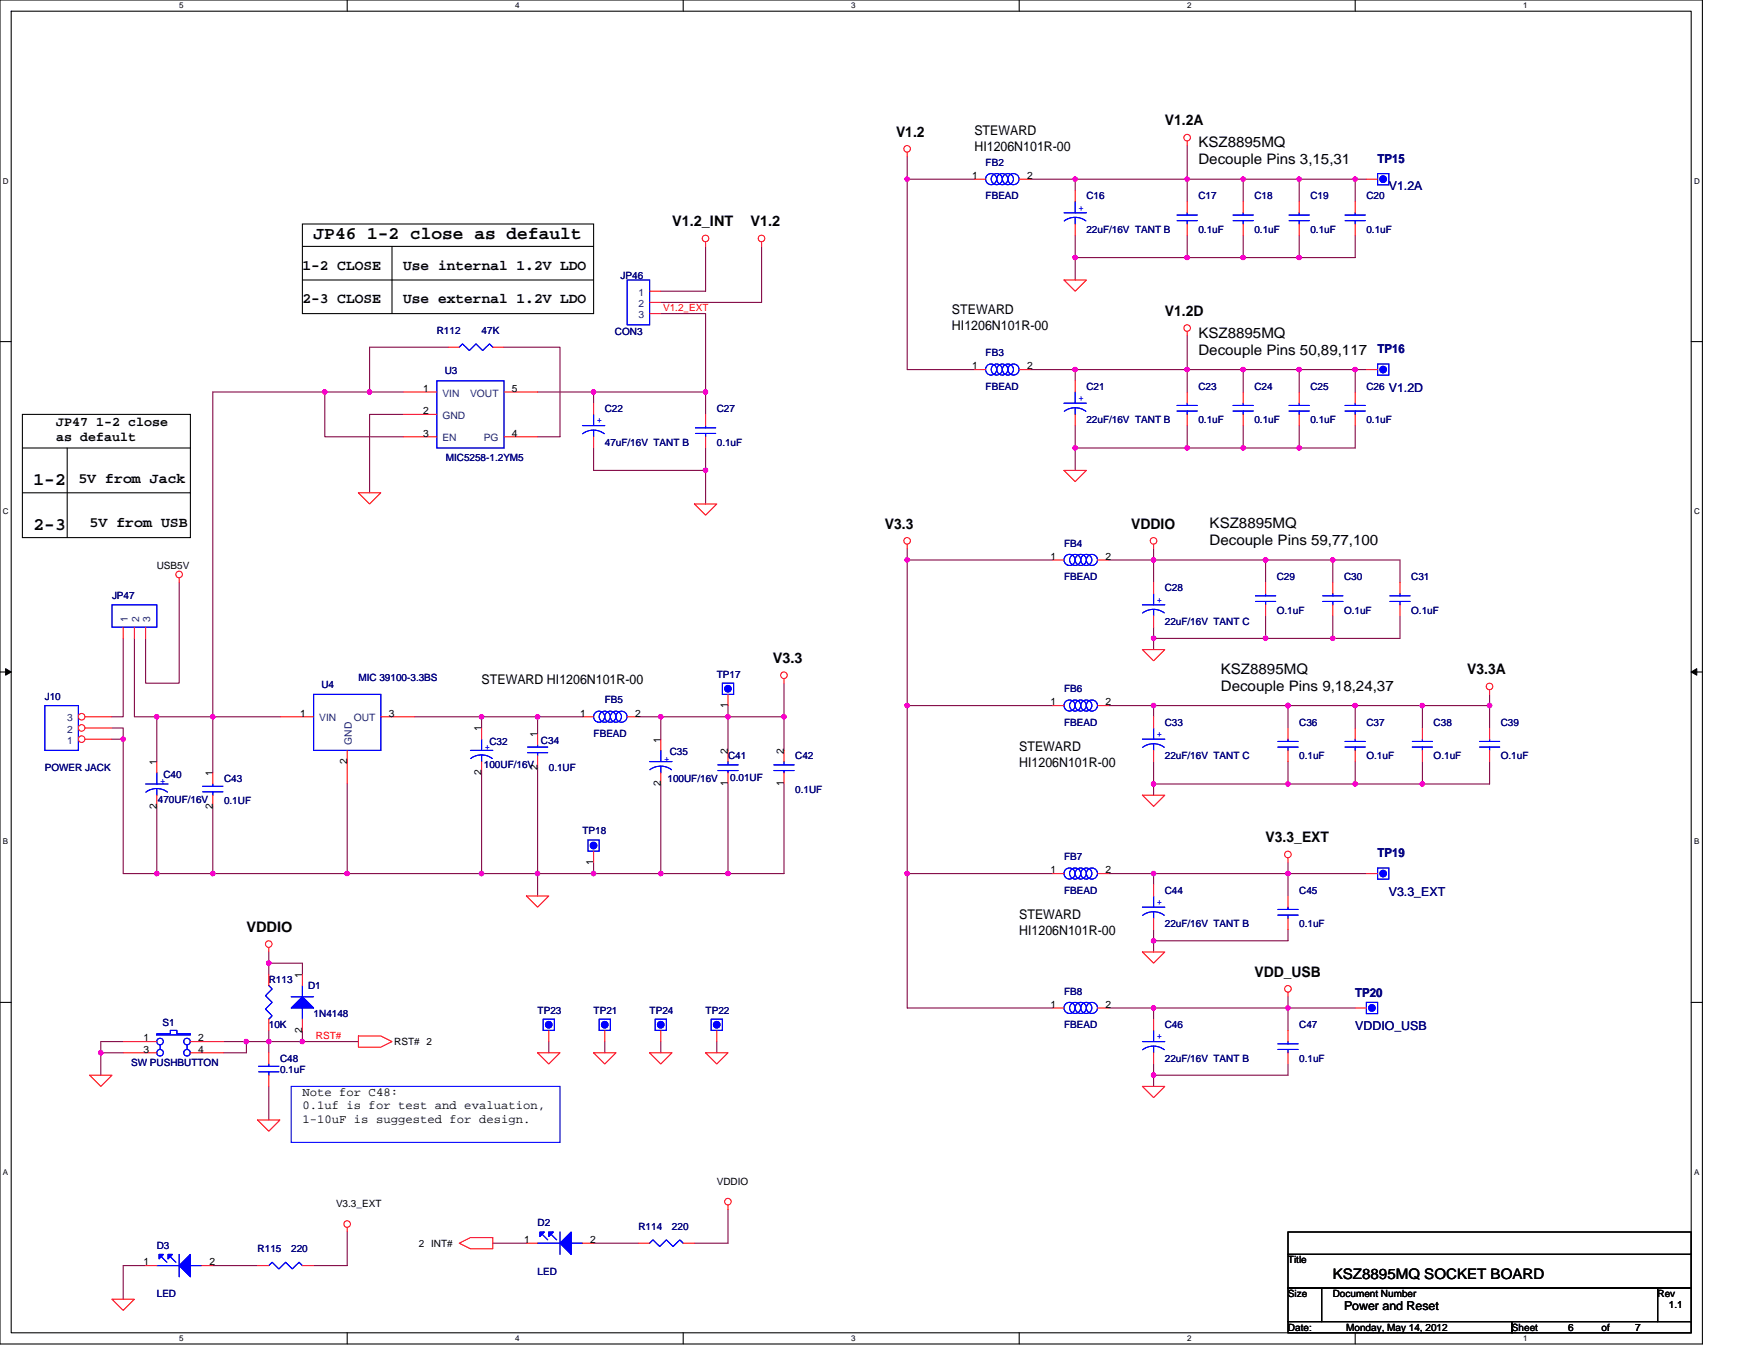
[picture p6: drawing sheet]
<svg xmlns="http://www.w3.org/2000/svg" width="279mm" height="216mm" viewBox="0 0 279 216" stroke-linecap="round" stroke-linejoin="round" font-family="sans-serif">
<path d="M0 0h270.3v213.4h-270.3zM1.8 1.8h266.7v209.8h-266.7z" fill="none" stroke="#000" stroke-width=".17"/>
<g fill="#fff">
<path d="M28.4 .2h.7v1.4h-.7z"/>
<path d="M28.4 211.8h.7v1.4h-.7z"/>
</g>
<path d="M55.1 0v1.8M55.1 211.6v1.8" fill="none" stroke="#000" stroke-width=".17"/>
<g fill="#fff">
<path d="M81.8 .2h.7v1.4h-.7z"/>
<path d="M81.8 211.8h.7v1.4h-.7z"/>
</g>
<path d="M108.5 0v1.8M108.5 211.6v1.8" fill="none" stroke="#000" stroke-width=".17"/>
<g fill="#fff">
<path d="M135.1 .2h.7v1.4h-.7z"/>
<path d="M135.1 211.8h.7v1.4h-.7z"/>
</g>
<path d="M161.8 0v1.8M161.8 211.6v1.8" fill="none" stroke="#000" stroke-width=".17"/>
<g fill="#fff">
<path d="M188.5 .2h.7v1.4h-.7z"/>
<path d="M188.5 211.8h.7v1.4h-.7z"/>
</g>
<path d="M215.1 0v1.8M215.1 211.6v1.8" fill="none" stroke="#000" stroke-width=".17"/>
<g fill="#fff">
<path d="M241.8 .2h.7v1.4h-.7z"/>
<path d="M241.8 211.8h.7v1.4h-.7z"/>
<path d="M.4 28h1v1.4h-1z"/>
<path d="M268.9 28h.9v1.4h-.9z"/>
<path d="M.4 80.5h1v1.4h-1z"/>
<path d="M268.9 80.5h.9v1.4h-.9z"/>
</g>
<path d="M0 54.2h1.8M268.5 54.2h1.8" fill="none" stroke="#000" stroke-width=".17"/>
<g fill="#fff">
<path d="M.4 132.9h.9v1.4h-.9z"/>
<path d="M268.9 132.9h.9v1.4h-.9z"/>
</g>
<path d="M0 106.7h1.8M268.5 106.7h1.8" fill="none" stroke="#000" stroke-width=".17"/>
<path d="M.9 106.2l.9 .5-.9 .5zM268.5 106.7l.9-.5v1z" fill="#000" stroke="#000" stroke-width=".16"/>
<g fill="#fff">
<path d="M.4 185.4h.9v1.4h-.9z"/>
<path d="M268.9 185.4h.9v1.4h-.9z"/>
</g>
<g fill="none" stroke="#000" stroke-width=".17">
<path d="M48 35.6h46.2v14.2h-46.2zM48 39.1h46.2M62.2 39.1v10.7M48 44.4h46.2M3.6 71.1h26.6M3.6 78.2h26.6M3.6 65.8h26.6v19.5h-26.6zM10.7 71.1v14.2M0 159.1h1.8M268.5 159.1h1.8M204.5 195.6h64v3.5h-64zM204.5 199.1h64v5.4h-64z"/>
<path d="M204.5 204.5h5.3v5.3h-5.3zM204.5 209.8h35.5v1.8h-35.5zM209.8 204.5h53.3v5.3h-53.3zM240 209.8h28.5v1.8h-28.5zM263.1 204.5h5.4v5.3h-5.4z"/>
</g>
<g fill="none" stroke="#800040" stroke-width=".17">
<path d="M112 39.1v7.1h-7.1M120.9 39.1v8.9h-16M144 24.9v3.5M144 28.4v30.3h10.7M144 28.4h10.7M163.6 28.4h7.1M170.7 28.4h17.8M170.7 37.3v3.6M170.7 28.4v1.8M188.5 23.1v5.3M188.5 37.3v3.6M188.5 28.4v3.6"/>
<path d="M188.5 28.4h8.9v3.6M197.4 37.3v3.6M197.4 28.4h8.8v3.6M206.2 37.3v3.6M206.2 28.4h8.9M215.1 28.4v3.6M215.1 28.4h1.8M215.1 37.3v3.6h-8.9M71.1 55.1h-12.4v7.1M80 55.1h8.9v14.2h-3.6M104.9 49.8h7.1v12.4M163.6 58.7h7.1"/>
<path d="M170.7 58.7h17.8M170.7 40.9h17.8M170.7 40.9v3.5M170.7 58.7v1.8M188.5 53.3v5.4M188.5 58.7v3.5M188.5 40.9h8.9M188.5 58.7h8.9M197.4 58.7v3.5M197.4 40.9h8.8M197.4 58.7h8.8M206.2 58.7v3.5"/>
<path d="M206.2 58.7h8.9M215.1 58.7h1.8M215.1 58.7v3.5M51.6 62.2v7.1h12.4M51.6 62.2h-17.8v51.6M51.6 62.2h7.1M58.7 62.2h5.3M64 65.8h-5.3v12.4M85.3 62.2h8.9v1.8M94.2 62.2h17.8v3.6M94.2 71.1v3.6h17.8M112 74.7v5.3"/>
<path d="M112 71.1v3.6M170.7 71.1h17.8M170.7 71.1v3.6M170.7 67.6v3.5M188.5 67.6v3.5M188.5 71.1h8.9M197.4 71.1h8.8M197.4 67.6v3.5M206.2 67.6v3.5M215.1 67.6v3.5h-8.9M28.4 92.5v16h-5.3v-7.2M144 87.1v1.8"/>
<path d="M144 88.9v23.1M144 88.9h23.1M176 88.9h7.1M183.1 88.9v3.6M183.1 99.6v1.7M183.1 88.9h17.8M183.1 87.1v1.8M200.9 88.9h10.7v3.6M200.9 97.8v3.5M200.9 88.9v3.6M211.6 88.9h10.6v3.6M211.6 97.8v3.5"/>
<path d="M222.2 97.8v3.5h-10.6M17.8 115.6h1.8v1.7h-1.8M19.6 101.3v12.5h-1.8M19.6 117.3v21.4h5.3M21.3 101.3v12.5h3.6M24.9 113.8v7.1M24.9 113.8h8.9M33.8 113.8v8.9M33.8 113.8h10.6M65.8 113.8h10.7M76.5 113.8v1.8M76.5 113.8h8.8"/>
<path d="M85.3 113.8v2.7M85.3 113.8h7.2M101.3 113.8h3.6M104.9 113.8h10.7M104.9 113.8v3.5M115.6 112v1.8M115.6 113.8v5.3M115.6 113.8h8.9M124.5 108.5v5.3M124.5 113.8v5.3M144 112h23.1M144 112v26.7h23.1"/>
<path d="M176 112h7.1M183.1 101.3v1.8M183.1 112v1.8M183.1 101.3h17.8M183.1 112h21.4M200.9 101.3h10.7M204.5 112v3.6M204.5 112h10.6M215.1 112h10.7M215.1 112v3.6M225.8 112h10.7M225.8 112v3.6"/>
<path d="M236.5 110.2v1.8M236.5 112v3.6M24.9 128v10.7M24.9 138.7h8.9M33.8 128v10.7M55.1 138.7h21.4M55.1 124.5v14.2h-21.3M76.5 138.7h8.8M76.5 122.7v16M85.3 138.7h8.9M85.3 121.8v16.9M85.3 138.7v3.5"/>
<path d="M94.2 138.7h10.7M94.2 136.9v1.8M104.9 138.7h10.7M104.9 124.5v14.2M115.6 124.5v14.2M124.5 124.5v14.2h-8.9M144 138.7v21.3h23.1M176 138.7h7.1M183.1 138.7h21.4M183.1 124.5v1.7M183.1 120.9v3.6M183.1 138.7v1.8"/>
<path d="M183.1 124.5h21.4M204.5 120.9v3.6M204.5 136.9v1.8M204.5 138.7v3.5M204.5 138.7h12.4M204.5 124.5h10.6M215.1 124.5h10.7M215.1 120.9v3.6M225.8 120.9v3.6M236.5 120.9v3.6h-10.7M42.7 151.1v1.8M42.7 152.9v1.8"/>
<path d="M42.7 152.9h5.3v1.8M183.1 147.6v1.8M183.1 149.4v1.7M204.5 158.2v1.8M204.5 147.6v1.8h-21.4M16 167.1h3.6M16 167.1v3.6M19.6 165.4h-3.6v1.7M35.6 165.4h3.5M39.1 165.4v1.7h-3.5M39.1 165.4h3.6M42.7 163.6v1.8"/>
<path d="M42.7 165.4h5.3M42.7 172.5v5.3M42.7 165.4v1.7M48 165.4h8.9M48 163.6v1.8M87.1 165.4v1.7M96 165.4v1.7M104.9 165.4v1.7M113.8 165.4v1.7M176 160h7.1M183.1 160h21.4M183.1 160v1.8"/>
<path d="M183.1 168.9v1.8M183.1 170.7v1.8M204.5 160h10.6M204.5 168.9v1.8h-21.4M204.5 160v3.6M55.1 195.6v5.3h-5.3M78.2 197.4h5.4M94.2 197.4h7.1M115.6 192v5.4h-5.4M23.1 200.9h-3.5v5.3M33.8 200.9h7.1"/>
</g>
<g fill="#f0f" stroke="#f0f" stroke-width=".17">
<circle cx="112" cy="74.7" r=".35"/>
<circle cx="112" cy="62.2" r=".35"/>
<circle cx="94.2" cy="62.2" r=".35"/>
<circle cx="144" cy="88.9" r=".35"/>
<circle cx="204.5" cy="160" r=".35"/>
<circle cx="183.1" cy="160" r=".35"/>
<circle cx="183.1" cy="170.7" r=".35"/>
<circle cx="58.7" cy="62.2" r=".35"/>
<circle cx="55.1" cy="138.7" r=".35"/>
<circle cx="76.4" cy="113.8" r=".35"/>
<circle cx="76.4" cy="138.7" r=".35"/>
<circle cx="124.4" cy="113.8" r=".35"/>
<circle cx="19.5" cy="117.3" r=".35"/>
<circle cx="115.6" cy="113.8" r=".35"/>
<circle cx="115.6" cy="138.7" r=".35"/>
<circle cx="85.3" cy="138.7" r=".35"/>
<circle cx="24.9" cy="138.7" r=".35"/>
<circle cx="24.9" cy="113.8" r=".35"/>
<circle cx="104.9" cy="113.8" r=".35"/>
<circle cx="104.9" cy="138.7" r=".35"/>
<circle cx="94.2" cy="138.7" r=".35"/>
<circle cx="33.8" cy="113.8" r=".35"/>
<circle cx="85.3" cy="113.8" r=".35"/>
<circle cx="33.8" cy="138.7" r=".35"/>
<circle cx="48" cy="165.3" r=".35"/>
<circle cx="39.1" cy="165.3" r=".35"/>
<circle cx="16" cy="167.1" r=".35"/>
<circle cx="42.7" cy="165.3" r=".35"/>
<circle cx="42.7" cy="152.9" r=".35"/>
<circle cx="188.5" cy="28.4" r=".35"/>
<circle cx="197.3" cy="28.4" r=".35"/>
<circle cx="197.3" cy="40.9" r=".35"/>
<circle cx="188.5" cy="40.9" r=".35"/>
<circle cx="204.5" cy="112" r=".35"/>
<circle cx="236.5" cy="112" r=".35"/>
<circle cx="183.1" cy="124.4" r=".35"/>
<circle cx="225.8" cy="112" r=".35"/>
<circle cx="215.1" cy="112" r=".35"/>
<circle cx="215.1" cy="124.4" r=".35"/>
<circle cx="204.5" cy="124.4" r=".35"/>
<circle cx="225.8" cy="124.4" r=".35"/>
<circle cx="183.1" cy="101.3" r=".35"/>
<circle cx="211.6" cy="101.3" r=".35"/>
<circle cx="211.6" cy="88.9" r=".35"/>
<circle cx="200.9" cy="88.9" r=".35"/>
<circle cx="200.9" cy="101.3" r=".35"/>
<circle cx="183.1" cy="112" r=".35"/>
<circle cx="183.1" cy="88.9" r=".35"/>
<circle cx="215.1" cy="28.4" r=".35"/>
<circle cx="206.2" cy="28.4" r=".35"/>
<circle cx="206.2" cy="40.9" r=".35"/>
<circle cx="197.3" cy="58.7" r=".35"/>
<circle cx="206.2" cy="58.7" r=".35"/>
<circle cx="206.2" cy="71.1" r=".35"/>
<circle cx="188.5" cy="58.7" r=".35"/>
<circle cx="215.1" cy="58.7" r=".35"/>
<circle cx="197.3" cy="71.1" r=".35"/>
<circle cx="188.5" cy="71.1" r=".35"/>
<circle cx="144" cy="138.7" r=".35"/>
<circle cx="144" cy="112" r=".35"/>
<circle cx="204.5" cy="138.7" r=".35"/>
<circle cx="183.1" cy="138.7" r=".35"/>
<circle cx="183.1" cy="149.3" r=".35"/>
<circle cx="170.7" cy="58.7" r=".35"/>
<circle cx="170.7" cy="28.4" r=".35"/>
<circle cx="144" cy="28.4" r=".35"/>
<circle cx="170.7" cy="40.9" r=".35"/>
<circle cx="170.7" cy="71.1" r=".35"/>
<circle cx="51.5" cy="62.2" r=".35"/>
</g>
<g fill="none" stroke="#f00" stroke-width=".17">
<path d="M112 38.4v.7M120.9 38.4v.7M144 24.2v.7M154.7 28.4h1.8M161.8 28.4h1.8M170.7 30.2v1.8M170.7 35.6v1.7M188.5 22.4v.7M188.5 32v1.8M188.5 35.6v1.7M215.1 32v1.8M215.1 35.6v1.7"/>
<path d="M216.9 28.4h1.8M71.1 55.1h1.8M78.2 55.1h1.8M103.1 46.2h1.8M103.1 48h1.8M103.1 49.8h1.8M168.9 44.4h3.6l-1.8 1.8zM188.5 52.6v.7M216.9 58.7h1.8M56.9 78.2h3.6l-1.8 1.8zM64 62.2h5.3M64 65.8h5.3"/>
<path d="M64 69.3h5.3M80 62.2h5.3M80 69.3h5.3M94.2 64v1.8M94.2 69.3v1.8M112 65.8v1.8M112 69.3v1.8M168.9 74.7h3.6l-1.8 1.8zM170.7 60.5v1.7M170.7 65.8v1.8M188.5 62.2v1.8M188.5 65.8v1.8"/>
<path d="M215.1 62.2v1.8M215.1 65.8v1.8M19.6 99.6v1.7M21.3 99.6v1.7M23.1 99.6v1.7M28.4 91.7v.8M110.2 80h3.6l-1.8 1.8zM144 86.4v.7M167.1 88.9h1.8M174.2 88.9h1.8M183.1 86.4v.7M183.1 92.5v1.7"/>
<path d="M183.1 97.8v1.8M211.6 92.5v1.7M211.6 96v1.8M222.2 92.5v1.7M222.2 96v1.8M44.4 113.8h5.4M55.1 119.1v5.4M60.5 113.8h5.3M76.5 115.6v1.7M85.3 116.5v1.7M92.5 113.8h1.7M99.6 113.8h1.7"/>
<path d="M104.9 117.3v1.8M115.6 110.2v1.8M115.6 119.1v1.8M124.5 107.7v.8M124.5 119.1v1.8M167.1 112h1.8M174.2 112h1.8M181.4 103.1h3.5l-1.8 1.8zM183.1 113.8v1.8M183.1 119.1v1.8M204.5 115.6v1.7M204.5 119.1v1.8"/>
<path d="M215.1 115.6v1.7M215.1 119.1v1.8M225.8 115.6v1.7M225.8 119.1v1.8M236.5 109.5v.7M236.5 115.6v1.7M236.5 119.1v1.8M24.9 120.9v1.8M24.9 126.2v1.8M33.8 122.7v1.8M33.8 126.2v1.8M76.5 120.9v1.8"/>
<path d="M85.3 120v1.8M94.2 135.1v1.8M104.9 122.7v1.8M115.6 122.7v1.8M124.5 122.7v1.8M167.1 138.7h1.8M174.2 138.7h1.8M181.4 126.2h3.5l-1.8 1.8zM204.5 136.2v.7M42.7 150.4v.7M42.7 154.7v1.8M48 154.7v1.8"/>
<path d="M83.6 142.2h3.5l-1.8 1.8zM181.4 151.1h3.5l-1.8 1.8zM183.1 140.5v1.7M183.1 145.8v1.8M204.5 142.2v1.8M204.5 145.8v1.8M204.5 157.5v.7M14.2 170.7h3.6l-1.8 1.8zM19.6 165.4h5.3M19.6 167.1h5.3M30.2 165.4h5.4M30.2 167.1h5.4"/>
<path d="M40.9 177.8h3.5l-1.7 1.8zM42.7 161.8v1.8M48 161.8v1.8M56.9 164.5h3.6l1.7 .9-1.7 .8h-3.6zM85.3 167.1h3.6l-1.8 1.8zM87.1 163.6v1.8M94.2 167.1h3.6l-1.8 1.8zM96 163.6v1.8M103.1 167.1h3.6l-1.8 1.8zM104.9 163.6v1.8M112 167.1h3.6l-1.8 1.8zM113.8 163.6v1.8"/>
<path d="M167.1 160h1.8M174.2 160h1.8M181.4 172.5h3.5l-1.8 1.7zM183.1 161.8v1.8M183.1 167.1v1.8M204.5 163.6v1.8M204.5 167.1v1.8M215.1 160h1.8M55.1 194.9v.7M72.9 197.4l1.8-.9h3.5v1.7h-3.5zM83.6 197.4h1.7M92.5 197.4h1.7"/>
<path d="M115.6 191.3v.7M17.8 206.2h3.5l-1.7 1.8zM23.1 200.9h1.8M32 200.9h1.8M40.9 200.9h1.8M48 200.9h1.8"/>
<circle cx="112" cy="37.9" r=".52"/>
<circle cx="120.9" cy="37.9" r=".52"/>
<circle cx="144" cy="23.6" r=".52"/>
<circle cx="188.5" cy="21.9" r=".52"/>
<circle cx="188.5" cy="52.1" r=".52"/>
<circle cx="28.4" cy="91.2" r=".52"/>
<circle cx="144" cy="85.9" r=".52"/>
<circle cx="183.1" cy="85.9" r=".52"/>
<circle cx="124.4" cy="107.2" r=".52"/>
<circle cx="236.5" cy="109" r=".52"/>
<circle cx="204.5" cy="135.6" r=".52"/>
<circle cx="42.7" cy="149.9" r=".52"/>
<circle cx="204.5" cy="157" r=".52"/>
<circle cx="55.1" cy="194.3" r=".52"/>
<circle cx="115.6" cy="190.8" r=".52"/>
</g>
<g fill="none" stroke="#00f" stroke-width=".17">
<path d="M168.9 33.8h3.6M169 35.1a2.86 2.86 0 0 1 3.4 0M170.7 34.5v1.1M170.7 32v1.8M186.9 35h3.2M186.9 34.1h3.2M188.5 33.8v.3M188.5 35v.6M213.5 35h3.2M213.5 34.1h3.2M215.1 33.8v.3M215.1 35v.6"/>
<path d="M218.7 27.6h1.8v1.7h-1.8zM72.9 55.1l.5-.5 1.1 1 1.1-1 1 1 1.1-1 .5 .5M99.6 44.4h3.5v7.2h-3.5zM218.7 57.8h1.8v1.8h-1.8zM69.3 60.5h10.7v10.6h-10.7zM92.5 67.6h3.5M92.5 68.9a2.86 2.86 0 0 1 3.4 0M94.2 68.3v1M94.2 65.8v1.8M110.4 68.8h3.2M110.4 67.9h3.2M112 67.6v.3"/>
<path d="M112 68.8v.5M168.9 64h3.6M169 65.3a2.86 2.86 0 0 1 3.4 0M170.7 64.7v1.1M170.7 62.2v1.8M186.9 65.3h3.2M186.9 64.4h3.2M188.5 64v.4M188.5 65.3v.5M213.5 65.3h3.2M213.5 64.4h3.2M215.1 64v.4"/>
<path d="M215.1 65.3v.5M17.8 96h7.1v3.6h-7.1zM181.4 96h3.5M181.4 97.3a2.86 2.86 0 0 1 3.4 0M183.1 96.7v1.1M183.1 94.2v1.8M210 95.5h3.2M210 94.6h3.2M211.6 94.2v.4M211.6 95.5v.5M220.6 95.5h3.3M220.6 94.6h3.3"/>
<path d="M222.2 94.2v.4M222.2 95.5v.5M7.1 112h5.3v7.1h-5.3zM49.8 110.2h10.7v8.9h-10.7zM74.7 119.1h3.5M76.5 119.8v1.1M76.5 117.3v1.8M83.7 119.5h3.3M83.7 118.6h3.3M85.3 118.2v.4M85.3 119.5v.5M104.9 119.1v1.8"/>
<path d="M114.7 108.5h1.8v1.7h-1.8zM181.4 117.3h3.5M181.4 118.6a2.86 2.86 0 0 1 3.4 0M183.1 118.1v1M183.1 115.6v1.7M202.9 118.6h3.2M202.9 117.7h3.2M204.5 117.3v.4M204.5 118.6v.5M213.5 118.6h3.2M213.5 117.7h3.2M215.1 117.3v.4"/>
<path d="M215.1 118.6v.5M224.2 118.6h3.2M224.2 117.7h3.2M225.8 117.3v.4M225.8 118.6v.5M234.9 118.6h3.2M234.9 117.7h3.2M236.5 117.3v.4M236.5 118.6v.5M23.1 124.5h3.6M23.2 125.8a2.86 2.86 0 0 1 3.4 0M24.9 125.2v1"/>
<path d="M24.9 122.7v1.8M32.2 125.7h3.2M32.2 124.8h3.2M33.8 124.5v.3M33.8 125.7v.5M74.7 120.4a2.86 2.86 0 0 1 3.4 0M93.3 133.3h1.8v1.8h-1.8zM103.1 120.9h3.6M103.2 122.2a2.86 2.86 0 0 1 3.4 0M104.9 121.6v1.1M114 121.4h3.2M114 122.3h3.2"/>
<path d="M115.6 122.3v.4M115.6 120.9v.5M122.9 121.4h3.2M122.9 122.3h3.2M124.5 122.3v.4M124.5 120.9v.5M42.7 156.5l.5 .5-1.1 1.1 1.1 1-1.1 1.1 1.1 1.1-.5 .5M46.2 158.2h3.6M48 156.5v1.7M181.4 144h3.5M181.4 145.3a2.86 2.86 0 0 1 3.4 0M183.1 144.7v1.1"/>
<path d="M183.1 142.2v1.8M202.9 145.3h3.2M202.9 144.4h3.2M204.5 144v.4M204.5 145.3v.5M216.9 159.1h1.8v1.8h-1.8zM24.9 164.1h2.1v-.5h1.1v.5h2.1v.2h-5.3zM25.4 165.9v.7M29.7 165.9v.7M46.2 172.5h42.7v8.9h-42.7zM48 160v1.8M86.2 161.8h1.8v1.8h-1.8z"/>
<path d="M95.1 161.8h1.8v1.8h-1.8zM104 161.8h1.8v1.8h-1.8zM112.9 161.8h1.8v1.8h-1.8zM181.4 165.4h3.5M181.4 166.6a2.86 2.86 0 0 1 3.4 0M183.1 166.1v1M183.1 163.6v1.8M202.9 166.6h3.2M202.9 165.7h3.2M204.5 165.4v.3M204.5 166.6v.5M25.6 199.5l.9 .9"/>
<path d="M27 199.5l.9 .9M28.4 199.1v3.6M85.3 197.4h3.6M86.1 195.9l.9 .9M87.5 195.9l.9 .9M88.9 195.6v3.5M90.7 197.4h1.8M24.9 200.9h3.5M30.2 200.9h1.8M42.7 200.9l.5-.5 1.1 1 1-1 1.1 1 1.1-1 .5 .5"/>
<circle cx="157.3" cy="28.4" r=".88"/>
<circle cx="158.2" cy="28.4" r=".88"/>
<circle cx="159.1" cy="28.4" r=".88"/>
<circle cx="160" cy="28.4" r=".88"/>
<circle cx="160.9" cy="28.4" r=".88"/>
<circle cx="169.8" cy="88.9" r=".88"/>
<circle cx="170.7" cy="88.9" r=".88"/>
<circle cx="171.6" cy="88.9" r=".88"/>
<circle cx="172.5" cy="88.9" r=".88"/>
<circle cx="173.3" cy="88.9" r=".88"/>
<circle cx="95.1" cy="113.8" r=".88"/>
<circle cx="96" cy="113.8" r=".88"/>
<circle cx="96.9" cy="113.8" r=".88"/>
<circle cx="97.8" cy="113.8" r=".88"/>
<circle cx="98.7" cy="113.8" r=".88"/>
<circle cx="169.8" cy="112" r=".88"/>
<circle cx="170.7" cy="112" r=".88"/>
<circle cx="171.6" cy="112" r=".88"/>
<circle cx="172.5" cy="112" r=".88"/>
<circle cx="173.3" cy="112" r=".88"/>
<circle cx="169.8" cy="138.7" r=".88"/>
<circle cx="170.7" cy="138.7" r=".88"/>
<circle cx="171.6" cy="138.7" r=".88"/>
<circle cx="172.5" cy="138.7" r=".88"/>
<circle cx="173.3" cy="138.7" r=".88"/>
<circle cx="25.4" cy="165.3" r=".52"/>
<circle cx="25.4" cy="167.1" r=".52"/>
<circle cx="29.7" cy="165.3" r=".52"/>
<circle cx="29.7" cy="167.1" r=".52"/>
<circle cx="169.8" cy="160" r=".88"/>
<circle cx="170.7" cy="160" r=".88"/>
<circle cx="171.6" cy="160" r=".88"/>
<circle cx="172.5" cy="160" r=".88"/>
<circle cx="173.3" cy="160" r=".88"/>
</g>
<g fill="#00f" stroke="#00f" stroke-width=".17">
<path d="M48 158.2l1.8 1.8h-3.6z" fill-rule="evenodd"/>
<path d="M48 158.2l1.8 1.8h-3.6z" fill-rule="evenodd"/>
<path d="M90.7 195.6v3.5l-1.8-1.7z" fill-rule="evenodd"/>
<path d="M87.1 195.6h.7l-.7 .7z" fill-rule="evenodd"/>
<path d="M85.7 195.6h.7l-.7 .7z" fill-rule="evenodd"/>
<path d="M90.7 195.6v3.5l-1.8-1.7z" fill-rule="evenodd"/>
<path d="M87.1 195.6h.7l-.7 .7z" fill-rule="evenodd"/>
<path d="M85.7 195.6h.7l-.7 .7z" fill-rule="evenodd"/>
<path d="M30.2 199.1v3.6l-1.8-1.8z" fill-rule="evenodd"/>
<path d="M26.7 199.1h.7l-.7 .8z" fill-rule="evenodd"/>
<path d="M25.3 199.1h.7l-.7 .8z" fill-rule="evenodd"/>
<path d="M30.2 199.1v3.6l-1.8-1.8z" fill-rule="evenodd"/>
<path d="M26.7 199.1h.7l-.7 .8z" fill-rule="evenodd"/>
<path d="M25.3 199.1h.7l-.7 .8z" fill-rule="evenodd"/>
<circle cx="87.1" cy="162.7" r=".52"/>
<circle cx="115.6" cy="109.3" r=".52"/>
<circle cx="104.9" cy="162.7" r=".52"/>
<circle cx="96" cy="162.7" r=".52"/>
<circle cx="217.8" cy="160" r=".52"/>
<circle cx="219.6" cy="58.7" r=".52"/>
<circle cx="219.6" cy="28.4" r=".52"/>
<circle cx="113.8" cy="162.7" r=".52"/>
<circle cx="94.2" cy="134.2" r=".52"/>
</g>
<circle cx="13" cy="117.3" r=".52" fill="#fff" stroke="#f00" stroke-width=".17"/>
<path d="M13.5 117.3h4.3" fill="none" stroke="#f00" stroke-width=".17"/>
<circle cx="13" cy="115.6" r=".52" fill="#fff" stroke="#f00" stroke-width=".17"/>
<path d="M13.5 115.6h4.3" fill="none" stroke="#f00" stroke-width=".17"/>
<circle cx="13" cy="113.8" r=".52" fill="#fff" stroke="#f00" stroke-width=".17"/>
<g fill="none" stroke="#f00" stroke-width=".17">
<path d="M197.4 32v1.8M197.4 35.6v1.7M206.2 32v1.8M206.2 35.6v1.7M154.7 58.7h1.8M161.8 58.7h1.8M197.4 62.2v1.8M197.4 65.8v1.8M206.2 62.2v1.8M206.2 65.8v1.8M200.9 92.5v1.7M200.9 96v1.8"/>
<path d="M13.5 113.8h4.3M216.9 138.7h1.8M42.7 167.1v1.8M42.7 170.7v1.8M101.3 197.4h1.8M108.5 197.4h1.7"/>
</g>
<g fill="none" stroke="#00f" stroke-width=".17">
<path d="M195.7 35h3.3M195.7 34.1h3.3M197.4 33.8v.3M197.4 35v.6M204.6 35h3.3M204.6 34.1h3.3M206.2 33.8v.3M206.2 35v.6M195.7 65.3h3.3M195.7 64.4h3.3M197.4 64v.4M197.4 65.3v.5"/>
<path d="M204.6 65.3h3.3M204.6 64.4h3.3M206.2 64v.4M206.2 65.3v.5M199.3 95.5h3.2M199.3 94.6h3.2M200.9 94.2v.4M200.9 95.5v.5M218.7 137.8h1.8v1.8h-1.8zM41.1 170.2h3.2M41.1 169.3h3.2M42.7 168.9v.4"/>
<path d="M42.7 170.2v.5M103.1 197.4l.6-.6 1 1.1 1.1-1.1 1 1.1 1.1-1.1 .6 .6"/>
<circle cx="157.3" cy="58.7" r=".88"/>
<circle cx="158.2" cy="58.7" r=".88"/>
<circle cx="159.1" cy="58.7" r=".88"/>
<circle cx="160" cy="58.7" r=".88"/>
<circle cx="160.9" cy="58.7" r=".88"/>
</g>
<circle cx="219.6" cy="138.7" r=".52" fill="#00f" stroke="#00f" stroke-width=".17"/>
<g fill="#f0f" stroke="#f0f" stroke-width=".17">
<circle cx="112" cy="74.7" r=".35"/>
<circle cx="112" cy="62.2" r=".35"/>
<circle cx="94.2" cy="62.2" r=".35"/>
<circle cx="144" cy="88.9" r=".35"/>
<circle cx="204.5" cy="160" r=".35"/>
<circle cx="183.1" cy="160" r=".35"/>
<circle cx="183.1" cy="170.7" r=".35"/>
<circle cx="58.7" cy="62.2" r=".35"/>
<circle cx="55.1" cy="138.7" r=".35"/>
<circle cx="76.4" cy="113.8" r=".35"/>
<circle cx="76.4" cy="138.7" r=".35"/>
<circle cx="124.4" cy="113.8" r=".35"/>
<circle cx="19.5" cy="117.3" r=".35"/>
<circle cx="115.6" cy="113.8" r=".35"/>
<circle cx="115.6" cy="138.7" r=".35"/>
<circle cx="85.3" cy="138.7" r=".35"/>
<circle cx="24.9" cy="138.7" r=".35"/>
<circle cx="24.9" cy="113.8" r=".35"/>
<circle cx="104.9" cy="113.8" r=".35"/>
<circle cx="104.9" cy="138.7" r=".35"/>
<circle cx="94.2" cy="138.7" r=".35"/>
<circle cx="33.8" cy="113.8" r=".35"/>
<circle cx="85.3" cy="113.8" r=".35"/>
<circle cx="33.8" cy="138.7" r=".35"/>
<circle cx="48" cy="165.3" r=".35"/>
<circle cx="39.1" cy="165.3" r=".35"/>
<circle cx="16" cy="167.1" r=".35"/>
<circle cx="42.7" cy="165.3" r=".35"/>
<circle cx="42.7" cy="152.9" r=".35"/>
<circle cx="188.5" cy="28.4" r=".35"/>
<circle cx="197.3" cy="28.4" r=".35"/>
<circle cx="197.3" cy="40.9" r=".35"/>
<circle cx="188.5" cy="40.9" r=".35"/>
<circle cx="204.5" cy="112" r=".35"/>
<circle cx="236.5" cy="112" r=".35"/>
<circle cx="183.1" cy="124.4" r=".35"/>
<circle cx="225.8" cy="112" r=".35"/>
<circle cx="215.1" cy="112" r=".35"/>
<circle cx="215.1" cy="124.4" r=".35"/>
<circle cx="204.5" cy="124.4" r=".35"/>
<circle cx="225.8" cy="124.4" r=".35"/>
<circle cx="183.1" cy="101.3" r=".35"/>
<circle cx="211.6" cy="101.3" r=".35"/>
<circle cx="211.6" cy="88.9" r=".35"/>
<circle cx="200.9" cy="88.9" r=".35"/>
<circle cx="200.9" cy="101.3" r=".35"/>
<circle cx="183.1" cy="112" r=".35"/>
<circle cx="183.1" cy="88.9" r=".35"/>
<circle cx="215.1" cy="28.4" r=".35"/>
<circle cx="206.2" cy="28.4" r=".35"/>
<circle cx="206.2" cy="40.9" r=".35"/>
<circle cx="197.3" cy="58.7" r=".35"/>
<circle cx="206.2" cy="58.7" r=".35"/>
<circle cx="206.2" cy="71.1" r=".35"/>
<circle cx="188.5" cy="58.7" r=".35"/>
<circle cx="215.1" cy="58.7" r=".35"/>
<circle cx="197.3" cy="71.1" r=".35"/>
<circle cx="188.5" cy="71.1" r=".35"/>
<circle cx="144" cy="138.7" r=".35"/>
<circle cx="144" cy="112" r=".35"/>
<circle cx="204.5" cy="138.7" r=".35"/>
<circle cx="183.1" cy="138.7" r=".35"/>
<circle cx="183.1" cy="149.3" r=".35"/>
<circle cx="170.7" cy="58.7" r=".35"/>
<circle cx="170.7" cy="28.4" r=".35"/>
<circle cx="144" cy="28.4" r=".35"/>
<circle cx="170.7" cy="40.9" r=".35"/>
<circle cx="170.7" cy="71.1" r=".35"/>
<circle cx="51.5" cy="62.2" r=".35"/>
</g>
<g font-size="2.8">
<text x="49.8" y="37.9">JP46 1-2 close as default</text>
<text x="5.3" y="77">1-2</text>
<text x="5.3" y="84.1">2-3</text>
</g>
<g font-size="2.3">
<text x="142.2" y="21.7">V1.2</text>
<text x="184.9" y="19.9">V1.2A</text>
<text x="190.2" y="23.4">KSZ8895MQ</text>
<text x="190.2" y="26.1">Decouple Pins 3,15,31</text>
<text x="106.7" y="35.9">V1.2_INT</text>
<text x="119.1" y="35.9">V1.2</text>
<text x="48" y="42.8">1-2 CLOSE</text>
<text x="64" y="42.8">Use internal 1.2V LDO</text>
<text x="48" y="48.2">2-3 CLOSE</text>
<text x="64" y="48.2">Use external 1.2V LDO</text>
<text x="184.9" y="50.1">V1.2D</text>
<text x="190.2" y="53.6">KSZ8895MQ</text>
<text x="190.2" y="56.3">Decouple Pins 50,89,117</text>
<text x="12.4" y="76.6">5V from Jack</text>
<text x="14.2" y="83.7">5V from USB</text>
<text x="140.5" y="83.9">V3.3</text>
<text x="179.6" y="83.9">VDDIO</text>
<text x="192" y="83.9">KSZ8895MQ</text>
<text x="192" y="86.5">Decouple Pins 59,77,100</text>
<text x="122.7" y="105.3">V3.3</text>
<text x="193.8" y="107">KSZ8895MQ</text>
<text x="232.9" y="107">V3.3A</text>
<text x="193.8" y="109.6">Decouple Pins 9,18,24,37</text>
<text x="200.9" y="133.7">V3.3_EXT</text>
<text x="39.1" y="147.9">VDDIO</text>
<text x="199.1" y="155">VDD_USB</text>
<text x="211.6" y="203">KSZ8895MQ SOCKET BOARD</text>
</g>
<g font-size="2.1">
<text x="154.7" y="21.5">STEWARD</text>
<text x="154.7" y="23.9">HI1206N101R-00</text>
<text x="151.1" y="49.9">STEWARD</text>
<text x="151.1" y="52.3">HI1206N101R-00</text>
<text x="8.9" y="67.6">JP47 1-2 close</text>
<text x="8.9" y="70">as default</text>
<text x="76.5" y="108.6">STEWARD HI1206N101R-00</text>
<text x="161.8" y="119.3">STEWARD</text>
<text x="161.8" y="121.7">HI1206N101R-00</text>
<text x="161.8" y="145.9">STEWARD</text>
<text x="161.8" y="148.4">HI1206N101R-00</text>
</g>
<g font-size="1.9" fill="#000080">
<text x="218.7" y="25.8">TP15</text>
<text x="220.5" y="30.2">V1.2A</text>
<text x="218.7" y="56">TP16</text>
<text x="220.5" y="62.2">V1.2D</text>
<text x="218.7" y="136.1">TP19</text>
<text x="220.5" y="142.2">V3.3_EXT</text>
<text x="215.1" y="158.3">TP20</text>
<text x="215.1" y="163.6">VDDIO_USB</text>
</g>
<g font-size="1.9">
<text x="48" y="174">Note for C48:</text>
<text x="48" y="176.1">0.1uf is for test and evaluation,</text>
<text x="48" y="178.2">1-10uF is suggested for design.</text>
<text x="213.4" y="208">Power and Reset</text>
</g>
<g font-size="1.6">
<text x="154.3" y="28.4">1</text>
<text x="163" y="28.4">2</text>
<text x="154.3" y="58.7">1</text>
<text x="163" y="58.7">2</text>
<text x="67.2" y="62.2">1</text>
<text x="67.2" y="65.8">2</text>
<text x="81.3" y="62.2">5</text>
<text x="67.2" y="69.3">3</text>
<text x="81.3" y="69.3">4</text>
<text x="166.8" y="88.9">1</text>
<text x="175.5" y="88.9">2</text>
<text x="24.9" y="90.3">USB5V</text>
<text x="47.6" y="113.8">1</text>
<text x="61.7" y="113.8">3</text>
<text x="92.1" y="113.8">1</text>
<text x="100.8" y="113.8">2</text>
<text x="115.5" y="112.4" transform="rotate(-90 115.5 112.4)">1</text>
<text x="166.8" y="112">1</text>
<text x="175.5" y="112">2</text>
<text x="76.4" y="116.1" transform="rotate(-90 76.4 116.1)">1</text>
<text x="85.3" y="117" transform="rotate(-90 85.3 117)">1</text>
<text x="104.9" y="117.9" transform="rotate(-90 104.9 117.9)">1</text>
<text x="115.5" y="119.7" transform="rotate(-90 115.5 119.7)">2</text>
<text x="124.4" y="119.7" transform="rotate(-90 124.4 119.7)">2</text>
<text x="24.9" y="121.4" transform="rotate(-90 24.9 121.4)">1</text>
<text x="33.8" y="123.2" transform="rotate(-90 33.8 123.2)">1</text>
<text x="55.1" y="121.3" transform="rotate(-90 55.1 121.3)">2</text>
<text x="76.4" y="123.1" transform="rotate(-90 76.4 123.1)">2</text>
<text x="85.3" y="122.2" transform="rotate(-90 85.3 122.2)">2</text>
<text x="104.9" y="124.8" transform="rotate(-90 104.9 124.8)">2</text>
<text x="115.5" y="124.8" transform="rotate(-90 115.5 124.8)">1</text>
<text x="124.4" y="124.8" transform="rotate(-90 124.4 124.8)">1</text>
<text x="24.9" y="128.4" transform="rotate(-90 24.9 128.4)">2</text>
<text x="33.8" y="128.4" transform="rotate(-90 33.8 128.4)">2</text>
<text x="94.2" y="137.3" transform="rotate(-90 94.2 137.3)">1</text>
<text x="166.8" y="138.7">1</text>
<text x="175.5" y="138.7">2</text>
<text x="48" y="155.2" transform="rotate(-90 48 155.2)">1</text>
<text x="166.8" y="160">1</text>
<text x="175.5" y="160">2</text>
<text x="22.8" y="165.3">1</text>
<text x="22.8" y="167.1">3</text>
<text x="31.5" y="165.3">2</text>
<text x="31.5" y="167.1">4</text>
<text x="48" y="164" transform="rotate(-90 48 164)">2</text>
<text x="62.6" y="165.9">RST# 2</text>
<text x="53.3" y="191.7">V3.3_EXT</text>
<text x="113.8" y="188.1">VDDIO</text>
<text x="66.5" y="197.9">2 INT#</text>
<text x="83.2" y="197.3">1</text>
<text x="93.7" y="197.3">2</text>
<text x="22.8" y="200.9">1</text>
<text x="33.3" y="200.9">2</text>
<text x="204.5" y="200.6">Title</text>
<text x="204.5" y="205.9">Size</text>
<text x="211.6" y="205.9">Document Number</text>
<text x="263.1" y="205.9">Rev</text>
<text x="264.9" y="207.7">1.1</text>
<text x="204.5" y="211.2">Date:</text>
<text x="213.7" y="211.2">Monday, May 14, 2012</text>
<text x="240" y="211.2">Sheet</text>
<text x="248.9" y="211.2">6</text>
<text x="254.3" y="211.2">of</text>
<text x="259.6" y="211.2">7</text>
</g>
<g font-size="1.6" fill="#000080">
<text x="156.5" y="26.3">FB2</text>
<text x="156.5" y="31.6">FBEAD</text>
<text x="172.5" y="31.6">C16</text>
<text x="190.2" y="31.6">C17</text>
<text x="199.1" y="31.6">C18</text>
<text x="208" y="31.6">C19</text>
<text x="216.9" y="31.6">C20</text>
<text x="172.5" y="37">22uF/16V TANT B</text>
<text x="190.2" y="37">0.1uF</text>
<text x="199.1" y="37">0.1uF</text>
<text x="208" y="37">0.1uF</text>
<text x="216.9" y="37">0.1uF</text>
<text x="98.5" y="44.3">JP46</text>
<text x="69.3" y="53">R112</text>
<text x="76.5" y="53">47K</text>
<text x="97.6" y="53.1">CON3</text>
<text x="70.6" y="59.4">U3</text>
<text x="156.5" y="56.5">FB3</text>
<text x="96" y="65.4">C22</text>
<text x="113.8" y="65.4">C27</text>
<text x="156.5" y="61.9">FBEAD</text>
<text x="172.5" y="61.9">C21</text>
<text x="190.2" y="61.9">C23</text>
<text x="199.1" y="61.9">C24</text>
<text x="208" y="61.9">C25</text>
<text x="216.9" y="61.9">C26</text>
<text x="96" y="70.8">47uF/16V TANT B</text>
<text x="113.8" y="70.8">0.1uF</text>
<text x="172.5" y="67.2">22uF/16V TANT B</text>
<text x="190.2" y="67.2">0.1uF</text>
<text x="199.1" y="67.2">0.1uF</text>
<text x="208" y="67.2">0.1uF</text>
<text x="216.9" y="67.2">0.1uF</text>
<text x="70.8" y="73.3">MIC5258-1.2YM5</text>
<text x="168.9" y="86.8">FB4</text>
<text x="17.8" y="95.1">JP47</text>
<text x="168.9" y="92.1">FBEAD</text>
<text x="184.9" y="93.9">C28</text>
<text x="202.7" y="92.1">C29</text>
<text x="213.4" y="92.1">C30</text>
<text x="224" y="92.1">C31</text>
<text x="184.9" y="99.2">22uF/16V TANT C</text>
<text x="202.7" y="97.4">O.1uF</text>
<text x="213.4" y="97.4">O.1uF</text>
<text x="224" y="97.4">O.1uF</text>
<text x="113.8" y="107.6">TP17</text>
<text x="7.1" y="111.1">J10</text>
<text x="51" y="109.2">U4</text>
<text x="56.9" y="108.1">MIC 39100-3.3BS</text>
<text x="96" y="111.7">FB5</text>
<text x="168.9" y="109.9">FB6</text>
<text x="77.7" y="118.2">C32</text>
<text x="85.9" y="118">C34</text>
<text x="94.2" y="117">FBEAD</text>
<text x="106.3" y="119.8">C35</text>
<text x="168.9" y="115.2">FBEAD</text>
<text x="184.9" y="115.2">C33</text>
<text x="206.2" y="115.2">C36</text>
<text x="216.9" y="115.2">C37</text>
<text x="227.6" y="115.2">C38</text>
<text x="238.3" y="115.2">C39</text>
<text x="7.1" y="122.3">POWER JACK</text>
<text x="26" y="123.6">C40</text>
<text x="35.6" y="124.1">C43</text>
<text x="76.8" y="122">100UF/16V</text>
<text x="87.1" y="122.3">0.1UF</text>
<text x="106" y="124.1">100UF/16V</text>
<text x="115.6" y="120.5">C41</text>
<text x="115.9" y="123.9">0.01UF</text>
<text x="126.2" y="120.5">C42</text>
<text x="126.2" y="125.9">0.1UF</text>
<text x="184.9" y="120.5">22uF/16V TANT C</text>
<text x="206.2" y="120.5">0.1uF</text>
<text x="216.9" y="120.5">O.1uF</text>
<text x="227.6" y="120.5">O.1uF</text>
<text x="238.3" y="120.5">O.1uF</text>
<text x="25.1" y="127.5">470UF/16V</text>
<text x="35.6" y="127.7">0.1UF</text>
<text x="92.5" y="132.5">TP18</text>
<text x="168.9" y="136.5">FB7</text>
<text x="168.9" y="141.9">FBEAD</text>
<text x="184.9" y="141.9">C44</text>
<text x="206.2" y="141.9">C45</text>
<text x="184.9" y="147.2">22uF/16V TANT B</text>
<text x="206.2" y="147.2">0.1uF</text>
<text x="42.7" y="156.1">R113</text>
<text x="48.9" y="157">D1</text>
<text x="49.8" y="161.4">1N4148</text>
<text x="85.3" y="160.9">TP23</text>
<text x="94.2" y="160.9">TP21</text>
<text x="103.1" y="160.9">TP24</text>
<text x="112" y="160.9">TP22</text>
<text x="168.9" y="157.9">FB8</text>
<text x="25.8" y="162.9">S1</text>
<text x="42.7" y="163.2">10K</text>
<text x="168.9" y="163.2">FBEAD</text>
<text x="184.9" y="163.2">C46</text>
<text x="206.2" y="163.2">C47</text>
<text x="20.8" y="169.3">SW PUSHBUTTON</text>
<text x="44.4" y="168.6">C48</text>
<text x="44.4" y="170.3">0.1uF</text>
<text x="184.9" y="168.6">22uF/16V TANT B</text>
<text x="206.2" y="168.6">0.1uF</text>
<text x="85.3" y="194.7">D2</text>
<text x="101.3" y="195.2">R114</text>
<text x="106.7" y="195.2">220</text>
<text x="24.9" y="198.2">D3</text>
<text x="40.9" y="198.8">R115</text>
<text x="46.2" y="198.8">220</text>
<text x="85.3" y="202.3">LED</text>
<text x="24.9" y="205.9">LED</text>
</g>
<g font-size="1.6" fill="#00f">
<text x="171.2" y="33.4">+</text>
<text x="171.2" y="63.6">+</text>
<text x="94.8" y="67.2">+</text>
<text x="183.7" y="95.7">+</text>
<text x="77" y="119.1">+</text>
<text x="183.7" y="117">+</text>
<text x="25.4" y="124.5">+</text>
<text x="105.4" y="120.9">+</text>
<text x="183.7" y="143.7">+</text>
<text x="183.7" y="165">+</text>
</g>
<g font-size="1.6" fill="#004080">
<text x="101.3" y="46.9">1</text>
<text x="101.3" y="48.7">2</text>
<text x="101.3" y="50.5">3</text>
<text x="70.2" y="62.9">VIN</text>
<text x="74.6" y="62.9">VOUT</text>
<text x="70.2" y="66.5">GND</text>
<text x="70.2" y="70.1">EN</text>
<text x="76.8" y="70.1">PG</text>
<text x="20.3" y="98.7" transform="rotate(-90 20.3 98.7)">1</text>
<text x="22.1" y="98.7" transform="rotate(-90 22.1 98.7)">2</text>
<text x="23.9" y="98.7" transform="rotate(-90 23.9 98.7)">3</text>
<text x="10.7" y="118.1">1</text>
<text x="10.7" y="116.3">2</text>
<text x="10.7" y="114.5">3</text>
<text x="50.7" y="114.5">VIN</text>
<text x="55.9" y="118.2" transform="rotate(-90 55.9 118.2)">GND</text>
<text x="56.2" y="114.5">OUT</text>
</g>
<g font-size="1.6" fill="#f00">
<text x="105.3" y="49.4">V1.2_EXT</text>
<text x="50.1" y="165">RST#</text>
</g>
<g font-size="1.3">
<text x="28.4" y="1.3">5</text>
<text x="81.8" y="1.3">4</text>
<text x="135.1" y="1.3">3</text>
<text x="188.5" y="1.3">2</text>
<text x="241.8" y="1.3">1</text>
<text x=".4" y="29.1">D</text>
<text x="268.9" y="29.1">D</text>
<text x=".4" y="81.6">C</text>
<text x="268.9" y="81.6">C</text>
<text x=".4" y="134">B</text>
<text x="268.9" y="134">B</text>
<text x=".4" y="186.5">A</text>
<text x="268.9" y="186.5">A</text>
<text x="28.4" y="212.9">5</text>
<text x="81.8" y="212.9">4</text>
<text x="135.1" y="212.9">3</text>
<text x="188.5" y="212.9">2</text>
<text x="241.8" y="212.9">1</text>
</g>
</svg>
